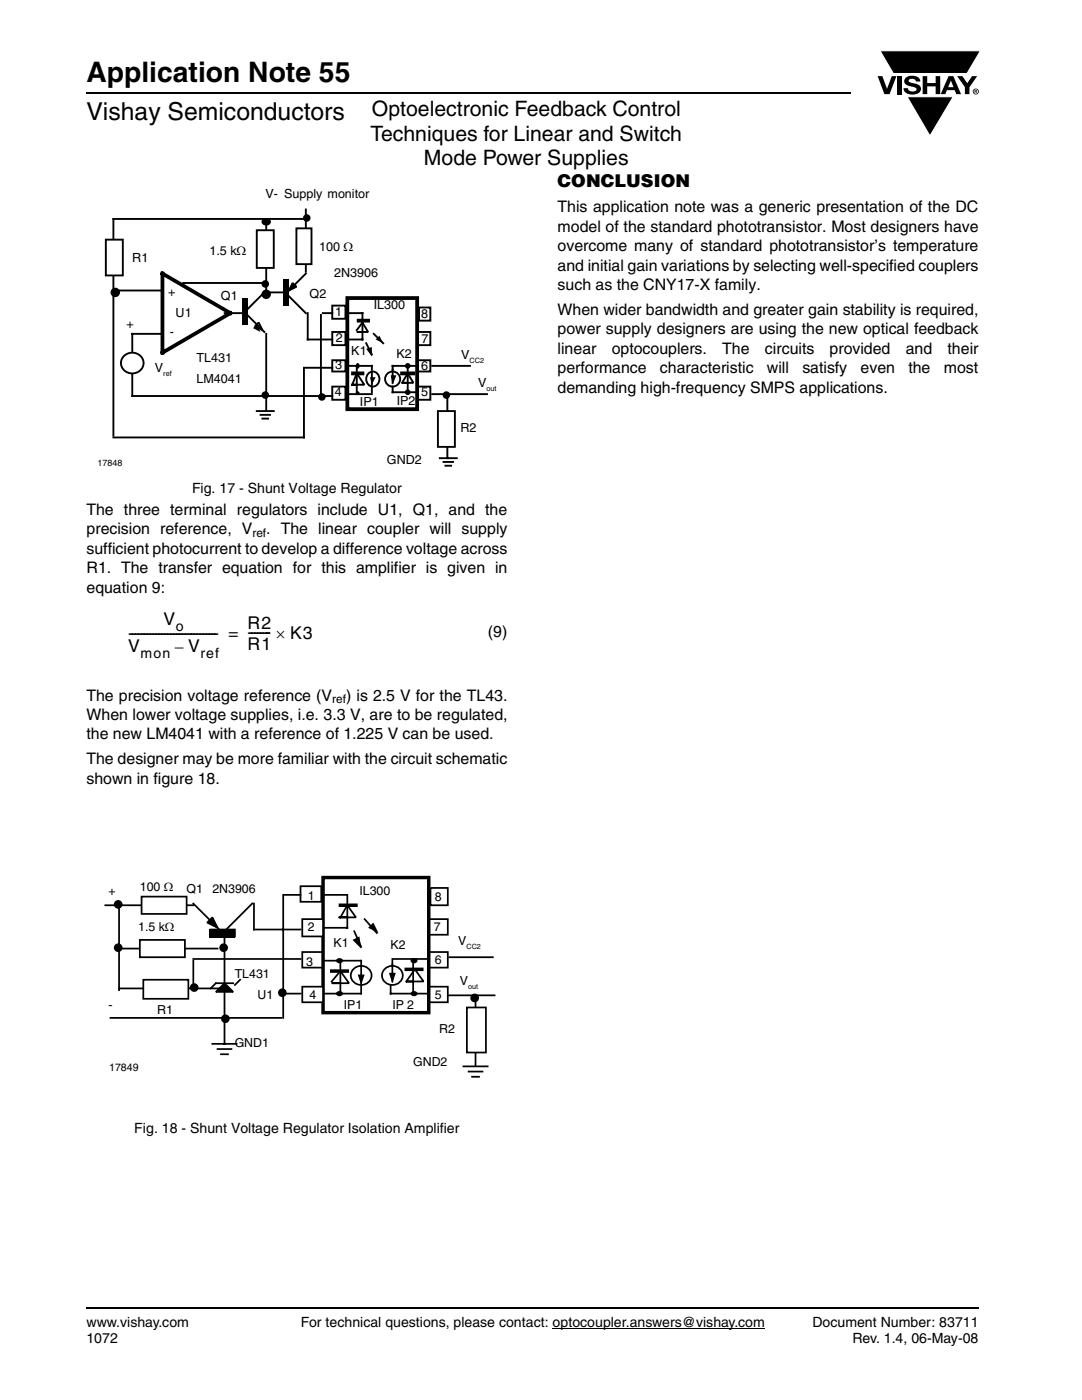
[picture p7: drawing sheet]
<svg xmlns="http://www.w3.org/2000/svg" width="216mm" height="279mm" viewBox="0 0 216 279" stroke-linecap="round" stroke-linejoin="round" font-family="sans-serif">
<path d="M110.3 265.1h42.3" fill="none" stroke="#000" stroke-width=".2"/>
<path d="M17.3 261h178" fill="none" stroke="#000" stroke-width=".36"/>
<path d="M175.1 10.1h20.7v17.2h-20.7z" fill="#fff"/>
<g fill="#000">
<path d="M175.1 15.2h1l.9 2.5 .9-2.5h1l-1.4 3.6h-1zM175.6 10.1h20l-2.7 4.6h-14.6zM179 15.2h.9v3.6h-.9zM180.8 15.5a2.1 2.1 0 0 1 2.7 .3l.1 .5h-.8a.79 .79 0 0 0-.7-.6 .79 .79 0 0 0-.8 .4l.2 .3 1 .3a1.08 1.08 0 0 1 1.3 1 1.08 1.08 0 0 1-1.1 1.1 1.73 1.73 0 0 1-2.4-1.2h.9a.96 .96 0 0 0 .8 .7 .96 .96 0 0 0 .9-.5 1.31 1.31 0 0 0-1.2-.6 1.03 1.03 0 0 1-1.1-.5 1.03 1.03 0 0 1 .2-1.2zM184.1 15.2h.9v1.4h1.7v-1.4h.9v3.6h-.9v-1.6h-1.7v1.6h-.9zM181 19.3h9.2l-4.6 7.8zM191 15.2h1l1 1.4 1-1.4h1l-1.6 2.2v1.4h-.9v-1.4z"/>
<path d="M189.7 16.1l-.5 1.3h1.1zM189.3 15.2h.9l1.6 3.6h-1l-.3-.8h-1.5l-.4 .8h-.9z"/>
<path d="M194.6 18v.2h.2v-.1zM194.5 17.9l.4 .1 .1 .1-.2 .2 .2 .3-.3-.3-.1 .3h-.1zM194.2 18.3a.5 .5 0 0 0 1 0 .5 .5 0 0 0-1 0zM194.1 18.3a.6 .6 0 0 1 1.2 0 .6 .6 0 0 1-1.2 0z"/>
</g>
<path d="M175.6 10.1h20l-2.7 4.6h-14.6zM181 19.3h9.2l-4.6 7.8z" fill="none" stroke="#fff" stroke-width=".2"/>
<path d="M17.3 18.6h152.5" fill="none" stroke="#000" stroke-width=".36"/>
<g fill="#fff">
<path d="M18.2 35.7h82v60h-82z"/>
<path d="M19.5 37.4h79.6v55.9h-79.6z"/>
</g>
<path d="M32.4 54.6l13.6 7.9-13.6 7.9z" fill="none" stroke="#000" stroke-width=".75"/>
<path d="M53.1 58.4h3.8M57.6 59.1l3.4 3.4M58.4 56.5l.7 .7-1.5 .8zM61 54.6l-3.4 3.4" fill="none" stroke="#000" stroke-width=".38"/>
<path d="M58.4 56.5l.7 .7-1.5 .8z" fill="#000"/>
<path d="M66.3 71.9h2.6v2.2h-2.6z" fill="#fff"/>
<path d="M66.3 71.9h2.6v2.2h-2.6z" fill="none" stroke="#000" stroke-width=".38"/>
<path d="M66.3 61h2.6v2.6h-2.6z" fill="#fff"/>
<path d="M66.3 61h2.6v2.6h-2.6z" fill="none" stroke="#000" stroke-width=".38"/>
<path d="M69.3 59.5h13.9v22.2h-13.9z" fill="#fff"/>
<path d="M69.3 59.5h13.9v22.2h-13.9z" fill="none" stroke="#000" stroke-width=".75" stroke-linecap="butt"/>
<path d="M83.2 77.2h2.7v2.6h-2.7zM83.2 71.9h2.7v2.2h-2.7zM83.2 66.3h2.7v2.6h-2.7zM83.6 61.4h2.3v2.6h-2.3z" fill="none" stroke="#000" stroke-width=".38"/>
<path d="M66.3 66.2h2.6v2.7h-2.6z" fill="#fff"/>
<path d="M66.3 66.3h2.6v2.6h-2.6z" fill="none" stroke="#000" stroke-width=".38"/>
<path d="M66.3 77.1h2.6v2.7h-2.6z" fill="#fff"/>
<g fill="none" stroke="#000" stroke-width=".38">
<path d="M22.6 43.7v43.2M23 58h9.4M36.6 56.5h16.1M52.7 58.4l-3.3 3.3M53.1 44.1v14.3M61 41.8v12.4M32 66.6h-5.6v12.4M44.8 62.5h3.8M49.4 62.9l3.3 3.4M50.9 65.1l.7-.7 .8 1.5zM53.1 66.6v15.4M66.3 77.2h2.6v2.6h-2.6z"/>
<path d="M69.3 62.5h3v5.3h-3M69.3 78.7h4.9M69.3 73h4.9v.8M70.4 76.4l.8-1.9 1.5 2.3h-2.6h1.1M71.2 65.9l1.1-1.5 1.1 1.9h-2.2h1.1M71.2 73v5.3M71.3 72.7a.33 .33 0 0 1 .3 .3 .33 .33 0 0 1-.3 .3zM73.1 68.5l1.1 2.3M73.6 74.4a1.46 1.46 0 0 1 2.1 .7 1.46 1.46 0 0 1-.9 2 1.48 1.48 0 0 1-1.7-.9 1.48 1.48 0 0 1 .5-1.8zM74.2 74.1v2.7M74.2 77.2v1.1M74.6 66.6l1.9 1.9"/>
<path d="M78.3 77.2v1.1h4.9M80.2 76.4l1.2-1.9 1.1 1.9h-2.3h1.2M81.4 73v5.3M83.2 73h-4.9v3.4M86.2 78.7h11M86.2 73h7.6"/>
<circle cx="71.4" cy="78.5" r=".19"/>
<circle cx="78.3" cy="75.7" r="1.51"/>
<circle cx="81.4" cy="78.3" r=".38"/>
<circle cx="81.4" cy="73" r=".38"/>
</g>
<g fill="#000">
<path d="M48.2 59.5h1.2v5.2h-1.2zM50.5 65.5l.7-.8 .8 1.5zM71.3 72.7a.33 .33 0 0 1 .3 .3 .33 .33 0 0 1-.3 .3zM73.8 75.3h1.2l-.8 1.5zM73.1 69.6l1.1-.3v1.8zM75 67.8l.7-.8 .8 1.5zM78 74.9h1.1l-.8 1.9z"/>
<circle cx="71.4" cy="78.5" r=".19"/>
<circle cx="81.4" cy="73" r=".38"/>
<circle cx="81.4" cy="78.3" r=".38"/>
</g>
<path d="M70.4 74.5h1.9M71.6 64h1.8M80.2 74.5h2.3" fill="none" stroke="#000" stroke-width=".75"/>
<path d="M24.8 71a2.17 2.17 0 0 1 3.1-.1 2.17 2.17 0 0 1 .1 3 2.17 2.17 0 0 1-3.1 .1 2.17 2.17 0 0 1-.1-3z" fill="#fff"/>
<g fill="none" stroke="#000" stroke-width=".38">
<path d="M22.6 43.7h38.4M24.8 71a2.17 2.17 0 0 1 3.1-.1 2.17 2.17 0 0 1 .1 3 2.17 2.17 0 0 1-3.1 .2 2.17 2.17 0 0 1-.1-3.1zM26.4 79h39.9M60.6 73.4h5.7M60.6 73.8v13.5h-38M61.4 62.5v5.3h4.9M64 62.9v16.1M64.4 62.5h1.9M89.3 78.7v12.7M51.2 82h3.4M52 82.8h1.9M52.4 83.5h1.1"/>
<path d="M87.8 91.4h3.3M88.5 92.2h1.9M88.9 92.9h1.1"/>
<circle cx="61.2" cy="43.5" r=".56"/>
<circle cx="52.9" cy="78.8" r=".56"/>
<circle cx="64.2" cy="79.2" r=".56"/>
</g>
<g fill="#000">
<circle cx="61.2" cy="43.5" r=".56"/>
<circle cx="52.9" cy="78.8" r=".56"/>
<circle cx="64.2" cy="79.2" r=".56"/>
</g>
<path d="M21.1 47.8h3.4v7.2h-3.4z" fill="#fff"/>
<path d="M21.1 47.8h3.4v7.2h-3.4z" fill="none" stroke="#000" stroke-width=".38"/>
<path d="M51.2 45.9h3.4v7.6h-3.4z" fill="#fff"/>
<path d="M51.2 45.9h3.4v7.6h-3.4z" fill="none" stroke="#000" stroke-width=".38"/>
<path d="M59.1 45.6h3.1v7.1h-3.1z" fill="#fff"/>
<path d="M59.1 45.6h3.1v7.1h-3.1z" fill="none" stroke="#000" stroke-width=".38"/>
<path d="M87.4 82h3.4v7.2h-3.4z" fill="#fff"/>
<g fill="none" stroke="#000" stroke-width=".38">
<path d="M52.6 43.9a.73 .73 0 0 1 .8-.2 .73 .73 0 0 1 .4 .8 .74 .74 0 0 1-.9 .3 .74 .74 0 0 1-.5-.8zM87.4 82h3.4v7.2h-3.4z"/>
<circle cx="23" cy="58.4" r=".75"/>
<circle cx="52.9" cy="56.7" r=".56"/>
<circle cx="53.1" cy="58.7" r=".75"/>
<circle cx="89.1" cy="78.8" r=".56"/>
</g>
<g fill="#000">
<path d="M52.6 43.9a.73 .73 0 0 1 .8-.2 .73 .73 0 0 1 .4 .8 .74 .74 0 0 1-.9 .3 .74 .74 0 0 1-.5-.8zM56.5 55.7h1.1v5.3h-1.1z"/>
<circle cx="23" cy="58.4" r=".75"/>
<circle cx="52.9" cy="56.7" r=".56"/>
<circle cx="53.1" cy="58.7" r=".75"/>
<circle cx="89.1" cy="78.8" r=".56"/>
</g>
<g fill="#fff">
<path d="M17.3 162.4h83.9v60h-83.9z"/>
<path d="M20.8 174.8h78.1v40.3h-78.1z"/>
</g>
<path d="M38.6 191.4h21.4M89.4 198.6h9.3M89.7 191h8.6M94.9 198.6v13.9M22.1 203.1h34.1M92.5 212.8h4.8M93.5 213.9h2.8M94.2 214.9h1.4" fill="none" stroke="#000" stroke-width=".35"/>
<path d="M60.3 190h4.2v3.1h-4.2z" fill="#fff"/>
<path d="M60.3 190h4.2v3.1h-4.2z" fill="none" stroke="#000" stroke-width=".35"/>
<g fill="#fff">
<path d="M85.9 196.6h3.5v3.8h-3.5z"/>
<path d="M85.9 190h3.5v3.8h-3.5z"/>
<path d="M85.6 183.4h3.4v3.8h-3.4z"/>
<path d="M85.9 177.2h3.5v3.8h-3.5z"/>
<path d="M60 176.9h4.1v3.1h-4.1z"/>
</g>
<path d="M60 176.9h4.1v3.1h-4.1z" fill="none" stroke="#000" stroke-width=".35"/>
<path d="M64.5 175.1h21.1v27h-21.1z" fill="#fff"/>
<path d="M64.5 175.1h21.1v27h-21.1z" fill="none" stroke="#000" stroke-width=".69" stroke-linecap="butt"/>
<path d="M85.9 177.2h3.5v3.5h-3.5zM85.6 196.9h3.8v3.1h-3.8zM85.6 190h3.8v3.1h-3.8zM85.6 183.4h3.8v3.1h-3.8z" fill="none" stroke="#000" stroke-width=".35"/>
<path d="M60.3 183.4h4.2v3.5h-4.2z" fill="#fff"/>
<path d="M60.3 183.4h4.2v3.5h-4.2z" fill="none" stroke="#000" stroke-width=".35"/>
<path d="M60.3 196.9h4.2v3.1h-4.2z" fill="#fff"/>
<path d="M64.8 178.6h4.2M69.3 178.6v6.6h-4.5M60.3 196.9h4.2v3.1h-4.2z" fill="none" stroke="#000" stroke-width=".35"/>
<path d="M71.4 175.8h8.6v3.8h-8.6z" fill="#fff"/>
<g fill="none" stroke="#000" stroke-width=".35">
<path d="M56.5 178.6v24.5M56.9 178.6h3.1M50.7 185.5h9.3M56.2 198.3h3.8M64.8 191.7h7.3v4.5M66.2 195.9l1.7-2.1 1.7 2.4h-3.4h1.4M67.3 191.6a.6 .6 0 0 1 1 .1 .49 .49 0 0 1-.6 .4 .49 .49 0 0 1-.4-.5zM67.3 198.1a.6 .6 0 0 1 1 .2 .49 .49 0 0 1-.6 .3 .49 .49 0 0 1-.4-.5zM67.9 183.1l1.4-2.4 1.7 2.4h-3.4h1.7M67.9 191.7v6.3M70.6 193.3a1.99 1.99 0 0 1 2.8-.1 1.99 1.99 0 0 1 .1 2.8 1.99 1.99 0 0 1-2.8 .1 1.99 1.99 0 0 1-.1-2.8zM70.7 185.9l1.4 3.1"/>
<path d="M72.1 196.6v1.7h-7.3M72.8 183.4l2.4 2.8M76.8 193.3a1.99 1.99 0 0 1 2.8-.1 1.99 1.99 0 0 1 .2 2.8 1.99 1.99 0 0 1-2.9 .1 1.99 1.99 0 0 1-.1-2.8zM77.9 196.6v1.7h7.7M78.3 191.7v4.2M78.3 191.4h6.9M81.1 195.9l1.7-2.4 1.7 2.4h-3.4h1.3M82.2 191.6a.6 .6 0 0 1 .9 .1 .49 .49 0 0 1-.5 .4 .49 .49 0 0 1-.4-.5zM82.2 198.1a.6 .6 0 0 1 .9 .2 .49 .49 0 0 1-.5 .3 .49 .49 0 0 1-.4-.5zM82.4 191.7v6.6"/>
</g>
<g fill="#000">
<path d="M67.3 191.6a.6 .6 0 0 1 1 .1 .49 .49 0 0 1-.6 .4 .49 .49 0 0 1-.4-.5zM67.3 198.1a.6 .6 0 0 1 1 .2 .49 .49 0 0 1-.6 .3 .49 .49 0 0 1-.4-.5zM71.4 194.5h1.4l-.7 2.1zM70.3 187.6l1.4-.7 .4 2.4zM74.5 184.1l1 2.1-2-1zM77.6 194.1h1.4l-.7 2.1zM82.2 191.6a.6 .6 0 0 1 .9 .1 .49 .49 0 0 1-.5 .4 .49 .49 0 0 1-.4-.5zM82.2 198.1a.6 .6 0 0 1 .9 .2 .49 .49 0 0 1-.5 .3 .49 .49 0 0 1-.4-.5z"/>
<circle cx="56.3" cy="198.1" r=".86"/>
<circle cx="94.7" cy="199.2" r=".86"/>
</g>
<path d="M66.2 193.8h3.1M67.9 180.7h3.1M81.1 193.5h3.1" fill="none" stroke="#000" stroke-width=".69"/>
<path d="M93.2 201.1h3.8v9h-3.8z" fill="#fff"/>
<g fill="none" stroke="#000" stroke-width=".35">
<path d="M21 180.7h17.6M23.8 181v16.6M23.8 197.3h20.3M38.6 180.3l5.2 5.2M38.6 191.7v5.6M41.3 184.1l1.1-1 1 2.1zM42 185.5h4.9v1.4h-4.9zM44.8 196.2l1.7 1.8h-3.4zM44.8 187.2v21.1M46.5 196.2h-3.4l-1.1 1.1M47.9 195.5l-1 1.1M50.3 180.3l-5.2 5.2"/>
<path d="M50.7 180.3v5.2M42.4 208.3h4.8M43.4 209.4h2.8M44.1 210.4h1.4M93.2 201.1h3.8v9h-3.8z"/>
</g>
<g fill="#000">
<path d="M41.7 185.5h5.2v1.7h-5.2zM44.8 196.2l1.7 1.8h-3.4zM41.3 184.1l1.1-1 1 2.1z"/>
<circle cx="44.6" cy="189.1" r=".86"/>
<circle cx="45" cy="203.3" r=".86"/>
</g>
<path d="M28.3 178.9h8.9v3.5h-8.9z" fill="#fff"/>
<path d="M28.3 178.9h8.9v3.5h-8.9z" fill="none" stroke="#000" stroke-width=".35"/>
<path d="M28.6 195.5h9v3.8h-9z" fill="#fff"/>
<path d="M23.4 189.3h20M28.6 195.5h9v3.8h-9z" fill="none" stroke="#000" stroke-width=".35"/>
<circle cx="38.7" cy="197.1" r=".86" fill="#000"/>
<path d="M27.9 187.6h9v3.4h-9z" fill="#fff"/>
<path d="M27.9 187.6h9v3.4h-9z" fill="none" stroke="#000" stroke-width=".35"/>
<g fill="#000">
<circle cx="23.6" cy="189.1" r=".86"/>
<circle cx="23.6" cy="180.5" r=".86"/>
</g>
<text font-size="5.6" x="17.3" y="16.4">Application Note 55</text>
<text font-size="4.9" x="17.3" y="24">Vishay Semiconductors</text>
<g font-size="4.2">
<text x="74.2" y="23.1">Optoelectronic Feedback Control</text>
<text x="74" y="28.1">Techniques for Linear and Switch</text>
<text x="84.6" y="33">Mode Power Supplies</text>
</g>
<g font-size="3.5">
<text x="111.3" y="37.3">CONCLUSION</text>
<text x="32.6" y="124.7">V</text>
<text x="49.4" y="125.5">R2</text>
<text x="25.6" y="127.6">------------------------------ = ------- × K3</text>
<text x="25.6" y="130">V</text>
<text x="34.9" y="130">– V</text>
<text x="49.4" y="129.8">R1</text>
</g>
<g font-size="3.2">
<text x="111.3" y="42.4">This application note was a generic presentation of the DC</text>
<text x="111.3" y="46.3">model of the standard phototransistor. Most designers have</text>
<text x="111.3" y="50.2">overcome many of standard phototransistor’s temperature</text>
<text x="111.3" y="54">and initial gain variations by selecting well-specified couplers</text>
<text x="111.3" y="57.9">such as the CNY17-X family.</text>
<text x="111.3" y="62.9">When wider bandwidth and greater gain stability is required,</text>
<text x="111.3" y="66.7">power supply designers are using the new optical feedback</text>
<text x="111.3" y="70.6">linear</text>
<text x="122.1" y="70.6">optocouplers.</text>
<text x="144.1" y="70.6">The</text>
<text x="152.6" y="70.6">circuits</text>
<text x="165.5" y="70.6">provided</text>
<text x="180.7" y="70.6">and</text>
<text x="189.1" y="70.6">their</text>
<text x="111.3" y="74.5">performance</text>
<text x="131.7" y="74.5">characteristic</text>
<text x="153" y="74.5">will</text>
<text x="160.1" y="74.5">satisfy</text>
<text x="171.7" y="74.5">even</text>
<text x="181.3" y="74.5">the</text>
<text x="188.3" y="74.5">most</text>
<text x="111.3" y="78.4">demanding high-frequency SMPS applications.</text>
<text x="17.3" y="102.8">The three terminal regulators include U1, Q1, and the</text>
<text x="17.3" y="106.6">precision reference, V</text>
<text x="53.1" y="106.6">. The linear coupler will supply</text>
<text x="17.3" y="110.5">sufficient photocurrent to develop a difference voltage across</text>
<text x="17.3" y="114.4">R1. The transfer equation for this amplifier is given in</text>
<text x="17.3" y="118.3">equation 9:</text>
<text x="97.4" y="127.1">(9)</text>
<text x="17.3" y="139.8">The precision voltage reference (V</text>
<text x="17.3" y="143.7">When lower voltage supplies, i.e. 3.3 V, are to be regulated,</text>
<text x="69" y="139.8">) is 2.5 V for the TL43.</text>
<text x="17.3" y="147.6">the new LM4041 with a reference of 1.225 V can be used.</text>
<text x="17.3" y="152.5">The designer may be more familiar with the circuit schematic</text>
<text x="17.3" y="156.4">shown in figure 18.</text>
</g>
<g font-size="2.8">
<text x="38.3" y="98.3">Fig. 17 - Shunt Voltage Regulator</text>
<text x="35.1" y="125.9">o</text>
<text x="28.1" y="131.3">mon</text>
<text x="40" y="131.3">ref</text>
<text x="26.8" y="226">Fig. 18 - Shunt Voltage Regulator Isolation Amplifier</text>
<text x="17.3" y="264.9">www.vishay.com</text>
<text x="17.3" y="268.1">1072</text>
<text x="60" y="264.9">For technical questions, please contact: optocoupler.answers@vishay.com</text>
<text x="162.1" y="264.9">Document Number: 83711</text>
<text x="170.1" y="268.1">Rev. 1.4, 06-May-08</text>
</g>
<g font-size="2.5">
<text x="53" y="39.6">V- Supply monitor</text>
<text x="26.4" y="52.3">R1</text>
<text x="41.8" y="50.8">1.5 kΩ</text>
<text x="63.7" y="50.1">100 Ω</text>
<text x="33.5" y="59.1">+</text>
<text x="44.1" y="59.9">Q1</text>
<text x="61.8" y="59.5">Q2</text>
<text x="66.7" y="55.3">2N3906</text>
<text x="25.3" y="65.5">+</text>
<text x="35" y="63.2">U1</text>
<text x="66.9" y="63.1">1</text>
<text x="74.6" y="61.7">IL300</text>
<text x="84.1" y="63.4">8</text>
<text x="33.9" y="67">-</text>
<text x="67" y="68.3">2</text>
<text x="70.1" y="70.8">K1</text>
<text x="79.1" y="71.5">K2</text>
<text x="84.1" y="68.4">7</text>
<text x="92" y="71.5">V</text>
<text x="30.9" y="74.1">V</text>
<text x="39.2" y="72.3">TL431</text>
<text x="39.2" y="76.4">LM4041</text>
<text x="66.9" y="73.7">3</text>
<text x="84" y="73.8">6</text>
<text x="95.4" y="77.1">V</text>
<text x="66.8" y="79.1">4</text>
<text x="71.8" y="81">IP1</text>
<text x="79.2" y="80.7">IP2</text>
<text x="84" y="79.1">5</text>
<text x="91.9" y="86.2">R2</text>
<text x="77.2" y="92.6">GND2</text>
<text x="21.7" y="178.6">+</text>
<text x="27.9" y="177.9">100 Ω</text>
<text x="37.2" y="178.2">Q1</text>
<text x="42.4" y="178.2">2N3906</text>
<text x="61.4" y="179.6">1</text>
<text x="71.7" y="178.6">IL300</text>
<text x="86.8" y="179.8">8</text>
<text x="27.6" y="185.9">1.5 kΩ</text>
<text x="61.4" y="185.9">2</text>
<text x="86.6" y="185.8">7</text>
<text x="66.5" y="189">K1</text>
<text x="77.9" y="189.3">K2</text>
<text x="91.4" y="188.6">V</text>
<text x="46.8" y="195.2">TL431</text>
<text x="61.1" y="192.8">3</text>
<text x="86.8" y="192.5">6</text>
<text x="91.8" y="196.6">V</text>
<text x="21.7" y="201.4">-</text>
<text x="31.4" y="202.4">R1</text>
<text x="51.4" y="199.3">U1</text>
<text x="61.8" y="199.3">4</text>
<text x="68.6" y="201.4">IP1</text>
<text x="78.3" y="201.4">IP 2</text>
<text x="86.8" y="199.3">5</text>
<text x="46.8" y="209">GND1</text>
<text x="87.6" y="206.2">R2</text>
<text x="82.4" y="212.8">GND2</text>
</g>
<g font-size="2.4">
<text x="50.4" y="107.2">ref</text>
<text x="66.3" y="140.4">ref</text>
</g>
<text font-size="2.1" x="21.8" y="213.6">17849</text>
<text font-size="1.8" x="19.4" y="92.9">17848</text>
<g font-size="1.5">
<text x="32.6" y="75">ref</text>
<text x="93.7" y="72.4">CC2</text>
<text x="97.1" y="78">out</text>
</g>
<g font-size="1.4">
<text x="93.1" y="189.4">CC2</text>
<text x="93.4" y="197.4">out</text>
</g>
</svg>
